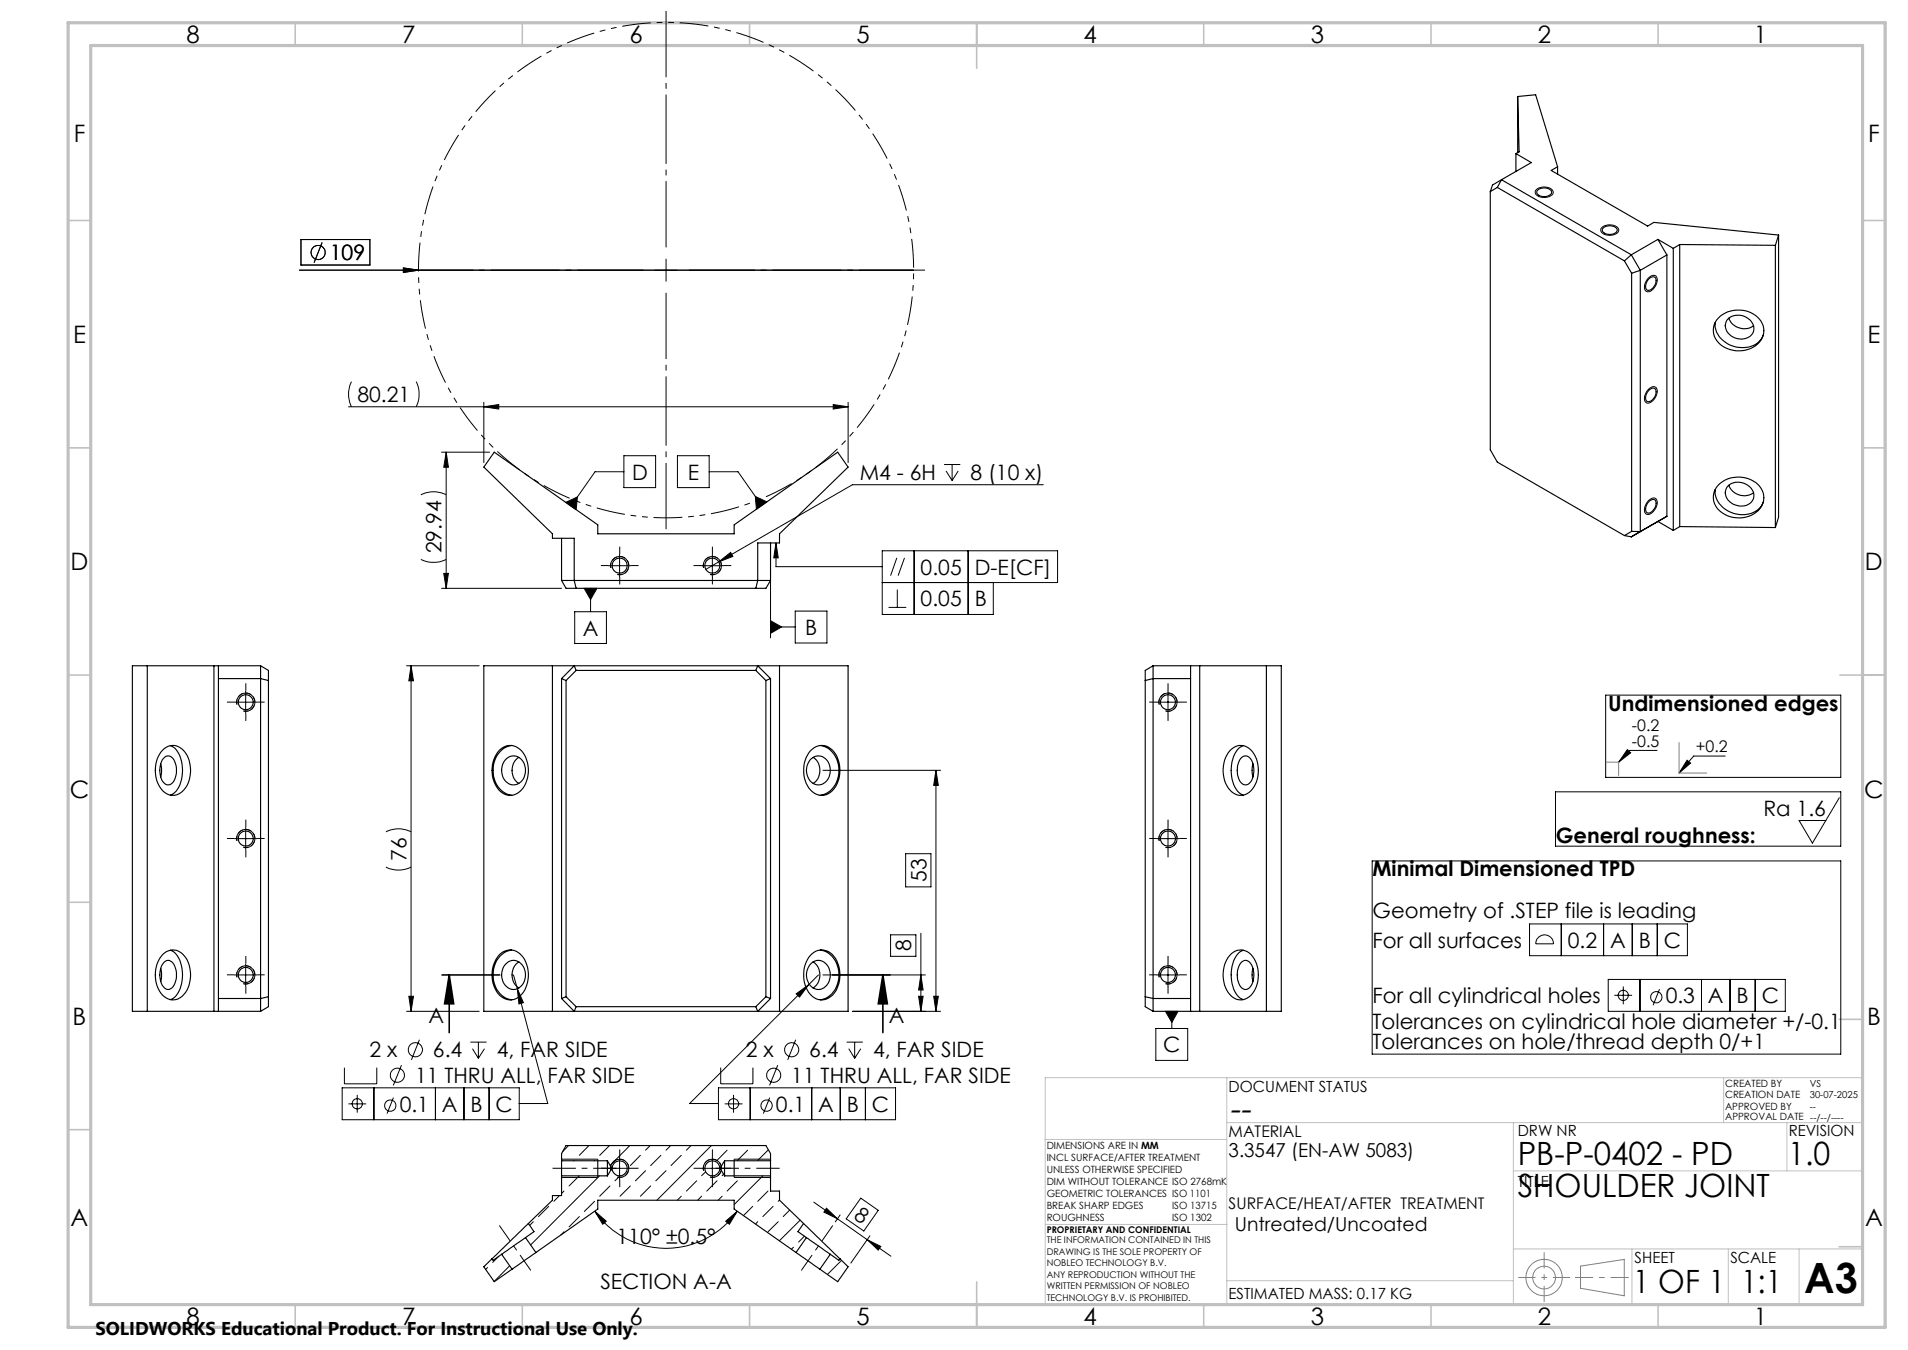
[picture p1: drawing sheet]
<svg xmlns="http://www.w3.org/2000/svg" width="420mm" height="297mm" viewBox="0 0 420 297" stroke-linecap="round" stroke-linejoin="round" font-family="sans-serif">
<g fill="none" stroke="#000" stroke-width=".22">
<path d="M65.9 59.4h135.2M66.3 52.7h15.1v5.6h-15.1zM70.9 53.3l-1.8 4.5M88.8 58.9l3.3 .5-3.3 .5zM146.6 56.9v5M338.2 41.7a2.64 2.64 0 0 1 3.7 .4 1.25 1.25 0 0 1-1.4 1.3h-1.4a1.03 1.03 0 0 1-1-.6 1.03 1.03 0 0 1 .1-1.1zM352.6 50a2.66 2.66 0 0 1 3.7 .4 1.25 1.25 0 0 1-1.4 1.3h-1.4a1.03 1.03 0 0 1-1-.6 1.03 1.03 0 0 1 .1-1.1zM362.7 61.3l.3-.3a1.02 1.02 0 0 1 1.5-.3 1.02 1.02 0 0 1 .2 1.5 2.2 2.2 0 0 1-2.3 1.9 1.98 1.98 0 0 1 .3-2.8zM76.7 89.5h110M77.4 84a6.4 6.4 0 0 0 0 5.5M91.6 84a6.4 6.4 0 0 1 0 5.5M97.2 99.5h10.6"/>
<path d="M98.2 99.5l.5 3.3h-1zM98.2 99.5v29.9M106.5 89.5l3.3-.5v1zM106.5 88.5v13.3M183.4 89l3.3 .5-3.3 .5zM186.7 88.5v13.3M363 85.5a1.03 1.03 0 0 1 1.5-.3 1.03 1.03 0 0 1 .2 1.5 2.29 2.29 0 0 1-2.3 1.9 1.99 1.99 0 0 1 .3-2.8zM92.6 108.9a6.1 6.1 0 0 1 5.6 0M124.5 110.5l2.6-1.2-.3 2.8zM137.3 103.8h-6.3l-5.3 7.5M137.3 100.3h7v7h-7zM149.1 100.3h7v7h-7z"/>
<path d="M156.1 103.8h6.4l5.2 7.4M166.3 109.2l2.5 1.2-2.3 1.6zM170.8 119.4l.5 3.3h-1zM170.8 119.4v5.3h23.4M207.8 102.2h3.6M208.2 103.6l1.4 2.1M209.6 102.2v3.5M210.9 103.6l-1.3 2.1M229.7 106.6h-42.1l-29.4 17M362.7 110.3l.3-.3a1.02 1.02 0 0 1 1.5-.3 1.02 1.02 0 0 1 .2 1.5 2.2 2.2 0 0 1-2.3 1.9 1.98 1.98 0 0 1 .3-2.8zM92.6 123.1a6.4 6.4 0 0 0 5.6 0M97.2 129.4h26.4"/>
<path d="M97.7 126.1h1l-.5 3.3zM126.5 134.6h7v7h-7zM128.6 129.4h2.8l-1.4 2.5zM130 129.4v5.2M133.9 124.5h5M134.5 125a2 2 0 0 1 1.7-2.6 2 2 0 0 1 2.2 2.2 2 2 0 0 1-2.5 1.8M136.4 122v4.9M154.3 124.5h5M154.9 125a2 2 0 0 1 1.7-2.6 2 2 0 0 1 2.2 2.2 2 2 0 0 1-2.5 1.8M156.8 122v4.9M158.2 123.6l2.6-2.1 .5 .9zM158.2 123.6l-2.8 1.7"/>
<path d="M169.6 136.6l2.4 1.3-2.4 1.4zM169.6 137.9h5.4M169.6 127.7v12.6M175 134.4h7v7.1h-7zM194.2 128.2h38.6v-7h-38.6v14h24.5v-7M195.6 133.6h3.9M197.4 122.7l-1.4 3.9M197.5 129.7v3.9M199.1 122.7l-1.4 3.9M201.2 121.2v14M213.1 121.2v14M51.6 154.5h5"/>
<path d="M52.2 155a1.99 1.99 0 0 1 1.7-2.5 1.99 1.99 0 0 1 2.2 2.2 1.99 1.99 0 0 1-2.5 1.7M54.1 152v5M89.5 146.5h16M90.5 146.5l.5 3.3h-1zM90.5 146.5v76M254.6 154.5h5M255.2 155a2 2 0 0 1 1.7-2.5 2 2 0 0 1 2.2 2.2 2 2 0 0 1-2.5 1.7M257.1 152v5M353.4 152.9h51.8v18.1h-51.8zM181.2 169.5h25.8M206 169.5l.6 3.3h-1.1zM206 169.5v53"/>
<path d="M342.4 174.2h62.8v12h-62.8zM358.2 164.9l.8 .7-2.7 2.1zM364.8 165.1h-6l-2.5 2.6M371.4 167.2l.7 .7-2.5 2.2zM379.8 166.3h-7l-3.2 3.8M404.9 175.5l-5.9 10-3-5h5.9M51.6 184.5h5M52.2 185a1.99 1.99 0 0 1 1.7-2.5 1.99 1.99 0 0 1 2.2 2.2 1.99 1.99 0 0 1-2.5 1.7M54.1 182v5M84.9 190.7a6.1 6.1 0 0 0 5.6 0M84.9 183a6.1 6.1 0 0 1 5.6 0M199.4 187.8h5.5v7.3h-5.5z"/>
<path d="M254.6 184.5h5M255.2 185a2 2 0 0 1 1.7-2.5 2 2 0 0 1 2.2 2.1 2 2 0 0 1-2.5 1.8M257.1 182v5M302 189.4h103.2v42.5h-103.2zM51.6 214.5h5M52.2 215a1.99 1.99 0 0 1 1.7-2.5 1.99 1.99 0 0 1 2.2 2.2 1.99 1.99 0 0 1-2.5 1.7M54.1 212v5M90 219.2h1l-.5 3.3zM113 214.5l.9 3M113.9 217.5l1.3 3.1-1 .3zM113.9 217.5l6.7 25.3h-6.4M175.3 218.6l2.7-1.9-2 2.7z"/>
<path d="M178 216.7l-26.2 26.1h6.4M180.2 214.5l-2.2 2.2M181.2 214.5h22.5M196 205.7h5.6v4.7h-5.6zM202.2 219.2h1l-.5 3.3zM202.7 214.5l.5 3.3h-1zM202.7 205.3v17.2M205.5 219.2h1.1l-.6 3.3zM254.6 214.5h5M255.2 215a2 2 0 0 1 1.7-2.5 2 2 0 0 1 2.2 2.2 2 2 0 0 1-2.5 1.7M257.1 212v5M336.7 203.3h34.7v7h-34.7z"/>
<path d="M338.7 206.2a1.99 1.99 0 0 1 2.1-.3 1.99 1.99 0 0 1 1.2 1.7h-3.9a1.92 1.92 0 0 1 .6-1.4zM343.7 203.3v7M353 203.3v7M354 215.5h39v7h-39zM355.4 219h3.9M357.3 217v3.9M359.3 203.3v7M361 215.5v7M364.8 203.3v7M365.3 217.6l-1.4 3.6M374.5 215.5v7M380.8 215.5v7"/>
<path d="M386.4 215.5v7M75.3 239.3h39v7h-39zM75.8 234.9v3.5h7.1v-3.5M82.3 239.3v7M88.4 234.3l-1.8 4.5M89.5 222.5h16M92.3 228.7l-1.7 4.5M95.8 239.3v7M102.1 239.3v7M103.5 229.3h3.6M104 230.7l1.3 2.1M105.3 229.3v3.5"/>
<path d="M106.6 230.7l-1.3 2.1M107.7 239.3v7M158.2 239.3h38.9v7h-38.9zM158.6 234.9v3.5h7.1v-3.5M165.1 239.3v7M171.2 234.3l-1.8 4.5M175.2 228.7l-1.8 4.5M178.7 239.3v7M185 239.3v7M186.4 229.3h3.5M186.8 230.7l1.3 2.1M187.7 222.5h19.3"/>
<path d="M188.1 229.3v3.5M189.5 230.7l-1.4 2.1M190.5 239.3v7M254.4 226.3h7v7h-7zM256.5 222.5h2.8l-1.3 2.4zM258 222.5v3.8M76.7 242.8h3.9M78.6 240.9v3.9M86.6 241.5l-1.4 3.5M123.6 255h8M123.6 259h8M125.2 252l-1.4 1.4"/>
<path d="M126.4 255.3l-.1 .1M127.5 258.7l-2.2 2.2M129.6 252l-2.1 2.2M130.9 255.3l-.1 .1M132 258.7l-15.2 15.2M133.9 257h5M134.2 252l-2.2 2.2M134.5 257.6a2 2 0 0 1 1.7-2.6 2 2 0 0 1 2.2 2.2 2 2 0 0 1-2.5 1.8M136.4 254.5v5M136.5 258.7l-1.1 1.1M138.6 252l-4.3 4.4M141 254.2l-2.3 2.2"/>
<path d="M142.1 257.6l-2.2 2.2M143.1 252l-1 1M145.5 254.2l-2.3 2.2M146.6 257.6l-2.2 2.2M147.6 252l-1 1M150 254.2l-2.3 2.2M152.1 252l-1 1M153.4 259.8l-2.3 2.2M154.3 257h5M154.9 257.6a2 2 0 0 1 1.7-2.6 2 2 0 0 1 2.2 2.2 2 2 0 0 1-2.5 1.8M155.3 257.8l-.9 .9M156.6 252l-12 12.1"/>
<path d="M156.8 254.5v5M157.8 259.8l-2.2 2.2M159.3 258.3l-.3 .4M159.5 242.8h3.9M160.1 253l-2.3 2.3M161.5 240.9v3.9M161.6 255h8M161.6 259h8M162.3 259.8l-2.2 2.2M164.6 253l-2.3 2.3M167.9 258.7l-6.3 6.3M169.1 253l-2.3 2.3"/>
<path d="M169.4 241.5l-1.4 3.5M107.3 278.9l-.4 .4M109.8 276.4l-1.4 1.3M112.2 278.5l-3.4 3.4M117.4 268.8l-.8 .8M120.8 265.4l-2.3 2.2M123.2 263l-1.3 1.3M124.1 271l-.6 .7M124.1 262l-.5 .6M127.5 267.6l-2.2 2.3M130.9 264.3l-2.3 2.2M131 266.5l2.5 2.2-.8 .6z"/>
<path d="M131 266.5a19.1 19.1 0 0 0 31.3 0M134.3 260.9l-2.3 2.3M138.7 260.9l-2.2 2.3M143.2 260.9l-2.2 2.3M150 263.2l-.9 .9M154.4 263.2l-.8 .9M159 263.2l-.9 .9M159.7 268.7l2.6-2.2-1.8 2.8zM165.7 265.4l-2 2M166.8 268.8l-.5 .5M169.1 262l-2.3 2.3M170.2 265.4l-2.3 2.2"/>
<path d="M171.3 268.8l-2.2 2.2M171.6 264l-.3 .3M173.8 266.2l-1.4 1.4M174.7 274.4l-.5 .4M176.1 268.4l-4.5 4.6M177.1 272l-1.3 1.3M179.1 264.5l5.3 3.6M181.9 265.8l2.5 2.3-3-1.4zM184.4 268.1l6.5 4.6M184.9 267.3l-1 1.5M185.2 277.3l-3.1 3.1M189.5 263.6l3.8 2.7-3.2 4.5-3.8-2.7z"/>
<path d="M190.9 272.7l3 1.5-.6 .8zM190.9 272.7l5.2 3.7M191.5 271.9l-4.2 6"/>
<circle cx="70" cy="55.5" r="1.55"/>
<circle cx="357.3" cy="219" r="1.13"/>
<circle cx="364.6" cy="219.4" r="1.24"/>
<circle cx="87.5" cy="236.6" r="1.55"/>
<circle cx="91.4" cy="231" r="1.55"/>
<circle cx="170.3" cy="236.6" r="1.55"/>
<circle cx="174.3" cy="231" r="1.55"/>
<circle cx="78.6" cy="242.8" r="1.12"/>
<circle cx="85.9" cy="243.2" r="1.25"/>
<circle cx="161.5" cy="242.8" r="1.12"/>
<circle cx="168.8" cy="243.2" r="1.25"/>
</g>
<g fill="none" stroke="#808080" stroke-width=".22">
<path d="M353.6 167.7h2.7v2.9M369.6 163.4v6.7h6.1M347.9 278.5l9.6-1.4v8l-9.6-1.7z"/>
<circle cx="339.9" cy="281" r="2.51"/>
<circle cx="339.9" cy="281.1" r="4"/>
</g>
<path d="M334.2 281h11.4" fill="none" stroke="#808080" stroke-width=".22" stroke-dasharray="15.2 1.3 1.3 1.3" stroke-dashoffset="11.4" stroke-linecap="butt"/>
<path d="M339.9 275.5v10.9" fill="none" stroke="#808080" stroke-width=".22" stroke-dasharray="15.2 1.3 1.3 1.3" stroke-dashoffset="11.7" stroke-linecap="butt"/>
<path d="M346.7 281h11.8" fill="none" stroke="#808080" stroke-width=".22" stroke-dasharray="15.2 1.3 1.3 1.3" stroke-dashoffset="11.2" stroke-linecap="butt"/>
<g fill="none" stroke="#c0c0c0" stroke-width=".22">
<path d="M270.1 237.1v49.9M379.4 237.1v9.9M410.1 237.1h-180v49.9M230 250.7h40M270.1 247h140M333.1 257.6h77M333.1 247v40M393.3 247v10.6M230.2 269.4h39.9M333.1 274.8h77M359.2 274.8v12.2M380.4 274.8v12.2"/>
<path d="M396 274.8v12.2M270.1 281.8h63"/>
</g>
<g fill="none" stroke="#c0c0c0" stroke-width=".35">
<path d="M65 5v5M115 5v5M165 5v5M215 5v10M265 5v5M315 5v5M365 5v5M15 48.5h5M410 48.5h5M15 98.5h5M410 98.5h5M15 148.5h5"/>
<path d="M405 148.5h10M15 198.5h5M404.8 224.3h5M15 248.5h5M404.8 274.3h5M65 287v5M115 287v5M165 287v5M215 282v10M265 287v5M315 287v5M365 287v5"/>
</g>
<path d="M15 5h400v287h-400zM20 10h390v277h-390z" fill="none" stroke="#c0c0c0" stroke-width=".7"/>
<g fill="#000">
<path d="M88.8 58.9l3.3 .5-3.3 .5zM158.2 123.6l2.6-2.1 .5 .9z"/>
<path d="M98.2 99.5l.5 3.3h-1zM97.7 126.1h1l-.5 3.3z"/>
<path d="M106.5 89.5l3.3-.5v1zM183.4 89l3.3 .5-3.3 .5z"/>
<path d="M170.8 119.4l.5 3.3h-1zM128.6 129.4l1.4 2.5 1.4-2.5zM169.6 136.6l2.4 1.3-2.4 1.4zM124.5 110.5l2.6-1.2-.3 2.8zM166.3 109.2l.2 2.8 2.3-1.6z"/>
<path d="M90.5 146.5l.5 3.3h-1zM90 219.2h1l-.5 3.3z"/>
<path d="M371.4 167.2l.7 .7-2.5 2.2zM358.2 164.9l.8 .7-2.7 2.1z"/>
<path d="M175.3 218.6l.7 .8 2-2.7zM113.9 217.5l.3 3.4 1-.3z"/>
<path d="M194.3 214.5l1 6.3h-2zM98.9 214.5l1 6.3h-2z"/>
<path d="M202.2 219.2h1l-.5 3.3zM202.7 214.5l.5 3.3h-1zM205.5 219.2h1.1l-.6 3.3zM206 169.5l.6 3.3h-1.1z"/>
<path d="M256.5 222.5l1.5 2.4 1.3-2.4zM131 266.5l2.5 2.2-.8 .6zM159.7 268.7l2.6-2.2-1.8 2.8z"/>
<path d="M181.9 265.8l2.5 2.3-3-1.4zM190.9 272.7l3 1.5-.6 .8z"/>
</g>
<g fill="none" stroke="#000" stroke-width=".25">
<path d="M330.5 39.5l28.6 16.6M330.5 39.5l-.9 1.7M330.5 39.5l-2 1.2-.5 1.5M333.7 33.8l3.4 2-6.6 3.7M333.7 33.8v3.9M334.1 21.2l.3 12.2-.7 .4M334.1 21.2l3.9-.4 4.9 15.9M334.1 21.2v12.4M342.9 36.7l-1.4 .8 21.2 12.2 1.4-.8 27.4 2.8M342.9 36.7v1.6M328 42.2v56.8l1.6 2.7 28 16.1M329.6 41.2l-1.6 1"/>
<path d="M329.6 41.2l28 16.2M338.3 42a2.1 2.1 0 0 1 3.3 .2 1.59 1.59 0 0 1-2.2 1l-1.1-.6zM352.8 50.3a2.1 2.1 0 0 1 3.2 .2 1.59 1.59 0 0 1-2.2 1l-1-.6zM357.6 57.4l1.6 2.7M359.1 56.1l-1.5 1.3M359.1 56.1l2 3.4M361.1 59.5l-1.9 .6M361.1 59.5v57.4M364.9 52.7l3.4 1.9M364.9 52.7l-5.8 3.4M364.9 52.7l2 3.4M366.9 56.1l-5.8 3.4"/>
<path d="M366.9 56.1v57.5M368.3 54.6v62.1M369.7 53.8l21.1 .2M369.7 53.8l-1.4 .8M369.7 53.8v62M390.8 54v62.1M391.5 51.7l-.7 2.3M391.5 51.7v62.1l-.7 2.3M359.2 60.1v56.8M362.9 61.5a.87 .87 0 0 1 .9-.6 .87 .87 0 0 1 .8 .8 2.06 2.06 0 0 1-1.9 2.1 1.47 1.47 0 0 1 0-2.1zM377.5 71a5.6 5.6 0 0 0 6.1 5.5 4.5 4.5 0 0 0 4.6-2.8M378.7 69.5a6.1 6.1 0 0 1 9.4 2.2 4.3 4.3 0 0 1-3.3 5.2 6 6 0 0 1-7.4-2.9 3.9 3.9 0 0 1 1.3-4.5z"/>
<path d="M380.4 70.2a3.5 3.5 0 0 1 5.7 2.1 2.84 2.84 0 0 1-4.1 2.1 2.68 2.68 0 0 1-1.6-4.2zM380.6 70a3.6 3.6 0 0 0 5.4 1.6M362.9 86l.2-.3a.81 .81 0 0 1 1.1-.2 .81 .81 0 0 1 .3 1 1.76 1.76 0 0 1-2 1.8 1.93 1.93 0 0 1 .4-2.3zM123.6 118.4v9.3M169.6 119.4v8.3M357.6 117.8l1.5 .3M359.2 116.9l-1.6 .9M359.2 116.9h1.9M361.1 116.9l-2 1.2M362.9 110.5l.2-.3a.81 .81 0 0 1 1.1-.3 .81 .81 0 0 1 .3 1.1 2.09 2.09 0 0 1-1.8 1.9 1.59 1.59 0 0 1 .2-2.4zM364.9 114.7l3.4 2M364.9 114.7l-5.8 3.4"/>
<path d="M366.9 113.6l-5.8 3.3M366.9 113.6l-2 1.1M369.7 115.8l21.1 .3M369.7 115.8l-1.4 .9M377.5 107.7a5.6 5.6 0 0 0 6.1 5.5 4.6 4.6 0 0 0 4.6-2.7M378.3 106.7a6.3 6.3 0 0 1 9.4 .8 4.2 4.2 0 0 1-2.9 6.1 6 6 0 0 1-7.4-2.9 3.8 3.8 0 0 1 .9-4zM380.4 106.9a3.5 3.5 0 0 1 5.7 2.1 2.81 2.81 0 0 1-4.1 2.1 2.64 2.64 0 0 1-1.6-4.2zM380.6 106.7a3.6 3.6 0 0 0 5.4 1.7M123.6 127.7h46M123.6 127.7l1 1.7h44l1-1.7M126.8 129.4l-.4-1.7v-9.3h-4.8v-1l-15.1-14.6 2.3-3.3 22.8 16v1.9h30v-1.9l22.8-16 2.3 3.3-15.1 14.6v2h-4.8v8.3l-.4 1.7M32.4 146.5v76"/>
<path d="M47.1 146.5v76M48.1 149.3h9.3l1.7 .4M48.1 146.5v76M57.4 146.5h-28.3v76h28.3M57.4 146.5v76M57.4 146.5l1.7 1v74l-1.7 1M106.5 146.5h80.2v76h-80.2zM121.6 146.5v76M123.6 149.3l1 .4M123.6 149.3v70.4M124.6 149.7v69.6M126.8 147.5l-2.2 2.2"/>
<path d="M126.8 147.5h39.6M126.8 147.5l-.4-1-2.8 2.8M166.4 147.5l2.2 2.2M166.4 147.5l.4-1 2.8 2.8M168.6 149.7v69.6M169.6 149.3v70.4M169.6 149.3l-1 .4M171.6 146.5v76M253.8 146.5h28.2v76h-28.2M253.8 146.5v76M253.8 146.5l-1.7 1v74l1.7 1M262.1 146.5v76"/>
<path d="M262.1 149.3h-8.3l-1.7 .4M264.1 146.5v76M278.8 146.5v76M35.4 168l.2 1-.2 1.9M35.8 165a3.1 3.1 0 0 1 5.1 .7 7 7 0 0 1-.8 8.4 3.1 3.1 0 0 1-5-1 7.1 7.1 0 0 1 .7-8.1zM36.2 166.6a1.4 1.4 0 0 1 2.3 1 4.3 4.3 0 0 1-.9 4.9 1.5 1.5 0 0 1-2.1-1.1 4.7 4.7 0 0 1 .7-4.8zM37.5 164a4.8 4.8 0 0 1 2.6 4.2 7 7 0 0 1-2 6.4l-.6 .3M110 165a3.2 3.2 0 0 1 5.2 .7 6.7 6.7 0 0 1-1.2 8.7 3.4 3.4 0 0 1-5-1.9 6.9 6.9 0 0 1 1-7.5zM111.2 167.2a2.53 2.53 0 0 1 2.8-.7 2.53 2.53 0 0 1 1.6 2.5 2.88 2.88 0 0 1-3.4 3.5 3.6 3.6 0 0 1-1-5.3zM112.6 164a5.3 5.3 0 0 0-4 6.1 5 5 0 0 0 4 4.9M114.2 166.6a3.5 3.5 0 0 0 0 5.8M178.3 167.2a2.45 2.45 0 0 1 2.6-.8 2.45 2.45 0 0 1 1.7 2.1 3.1 3.1 0 0 1-2.4 4.2 3.3 3.3 0 0 1-2.2-5.1z"/>
<path d="M178.4 165.2a3.3 3.3 0 0 1 5.5 .7 6.6 6.6 0 0 1-1.5 8.7 3.5 3.5 0 0 1-5-2.3 7 7 0 0 1 1-7.1zM179 166.6a3.5 3.5 0 0 1 0 5.8M180.6 164a5.4 5.4 0 0 1 3.9 6.8 5 5 0 0 1-3.9 4.2M271 164.8a3.1 3.1 0 0 1 5 1.1 6.7 6.7 0 0 1-1.4 8.7 3.2 3.2 0 0 1-4.5-1.8 7 7 0 0 1 .9-8zM273.1 166.9a1.35 1.35 0 0 1 1.3-.6 1.35 1.35 0 0 1 1.1 .9 4.8 4.8 0 0 1-.5 5.1 1.42 1.42 0 0 1-2.3-.9 5.1 5.1 0 0 1 .4-4.5zM273.7 164a4.8 4.8 0 0 0-2.6 4.2 7 7 0 0 0 1.9 6.4l.7 .3M275.8 168l-.2 1 .2 1.9M35.4 213l.2 1-.2 1.9M35.8 210a3.1 3.1 0 0 1 5.1 .6 7 7 0 0 1-.8 8.5 3.2 3.2 0 0 1-5-1 7.1 7.1 0 0 1 .7-8.1zM36.2 211.6a1.3 1.3 0 0 1 2.1 .6 4.4 4.4 0 0 1-.7 5.3 1.5 1.5 0 0 1-2.1-1.1 4.7 4.7 0 0 1 .7-4.8zM37.5 209.1a4.7 4.7 0 0 1 2.6 4.1 7.1 7.1 0 0 1-2 6.4l-.6 .3M59.1 219.3l-1.7 .4h-9.3"/>
<path d="M110 210a3.4 3.4 0 0 1 5.5 1.1 6.7 6.7 0 0 1-1.5 8.4 3.4 3.4 0 0 1-5-1.9 7 7 0 0 1 1-7.6zM111.2 212.2a2.53 2.53 0 0 1 2.8-.7 2.53 2.53 0 0 1 1.6 2.5 2.97 2.97 0 0 1-3 3.7 3.4 3.4 0 0 1-1.4-5.5zM112.6 209a5.3 5.3 0 0 0-4 6.2 5 5 0 0 0 4 4.8M114.2 211.6a3.6 3.6 0 0 0 0 5.8M123.6 219.7l2.8 2.8 .4-1M124.6 219.3l2.2 2.2M124.6 219.3l-1 .4M168.6 219.3l-2.2 2.2M168.6 219.3l1 .4M169.6 219.7l-2.8 2.8-.4-1M178.3 212.2a2.43 2.43 0 0 1 2.6-.8 2.43 2.43 0 0 1 1.7 2.1 3.1 3.1 0 0 1-2.9 4.2 3.4 3.4 0 0 1-1.4-5.5zM178.4 210.2a3.3 3.3 0 0 1 5.5 .7 7.1 7.1 0 0 1-.7 8.1 3.3 3.3 0 0 1-5.5-1.2 7.1 7.1 0 0 1 .7-7.6z"/>
<path d="M179 211.6a3.6 3.6 0 0 1 0 5.8M180.6 209a5.4 5.4 0 0 1 3.9 6.8 4.9 4.9 0 0 1-3.9 4.2M252.1 219.3l1.7 .4h8.3M271 209.8a3.2 3.2 0 0 1 5 1.1 6.9 6.9 0 0 1-1 8.4 3.1 3.1 0 0 1-4.9-1.5 7 7 0 0 1 .9-8zM273.3 211.6a1.32 1.32 0 0 1 2.2 .6 4.8 4.8 0 0 1-.5 5.1 1.32 1.32 0 0 1-2.1-.6 4.8 4.8 0 0 1 .4-5.1zM273.7 209.1a4.7 4.7 0 0 0-2.6 4.1 7.1 7.1 0 0 0 1.9 6.4l.7 .3M275.8 213l-.2 1 .2 1.9M126.8 221.5h39.6M123.6 255.4v3.3M123.6 255.4v-1.6l1-1.8h44l1 1.8v1.6M123.6 258.7v4.3h-2v1.1l-5.3 5.1M123.6 258.7h10.1"/>
<path d="M123.6 255.4h10.1M131.6 255v4M133.7 255.4v3.3M133.7 255.4l1 1.6-1 1.7M159.5 255.4v3.3M159.5 258.7h10.1M159.5 255.4h10.1M159.5 255.4l-1 1.6 1 1.7M161.6 255v4M169.6 255.4v3.3M169.6 258.7v3.3h2v2.1l5.3 5.1M108.3 276.9l-1.8 1.8 2.3 3.3 3.9-2.8"/>
<path d="M110.4 275.9l-1.9 1.4-.2-.4M110.4 275.9l2.3 3.3M115.7 272.3l-5.3 3.6M115.7 272.3l2.3 3.3M116.3 269.2l-8 7.7M116.3 269.2l1.2 1.8-1.8 1.3M118 275.6l-5.3 3.6M118 275.6l13.6-9.6v-1.9h30v1.9l13.6 9.6M175.2 275.6l5.3 3.6M176.9 269.2l8 7.7M176.9 269.2l-1.3 1.8 1.9 1.3M177.5 272.3l5.3 3.6"/>
<path d="M177.5 272.3l-2.3 3.3M182.8 275.9l1.8 1.4 .3-.4M182.8 275.9l-2.3 3.3M184.9 276.9l1.8 1.8-2.3 3.3-3.9-2.8"/>
<circle cx="136.4" cy="124.4" r="1.65"/>
<circle cx="156.8" cy="124.4" r="1.65"/>
<circle cx="54.1" cy="154.5" r="1.65"/>
<circle cx="257.1" cy="154.5" r="1.66"/>
<circle cx="54.1" cy="184.5" r="1.65"/>
<circle cx="257.1" cy="184.5" r="1.66"/>
<circle cx="54.1" cy="214.5" r="1.65"/>
<circle cx="257.1" cy="214.5" r="1.66"/>
<circle cx="136.4" cy="257" r="1.65"/>
<circle cx="156.8" cy="257" r="1.65"/>
</g>
<path d="M97.3 214.5h12.7M98.9 214.5l1 6.3h-2zM98.9 214.5v12.7M183.2 214.5h12.7M194.3 214.5l1 6.3h-2zM194.3 214.5v12.7" fill="none" stroke="#000" stroke-width=".35"/>
<path d="M198.7 43.5a54.5 54.5 0 0 0-91.3-21.9 54.5 54.5 0 0 0 25.1 90.5 54.5 54.5 0 0 0 67-65.9l-.8-2.7" fill="none" stroke="#000" stroke-width=".22" stroke-dasharray="6.3 1.3 1.3 1.3 1.3 1.3" stroke-dashoffset="3.4" stroke-linecap="butt"/>
<path d="M135.9 126.4a2 2 0 0 0 2.5-1.8 2 2 0 0 0-2.2-2.2 2 2 0 0 0-1.7 2.5M156.3 126.4a2 2 0 0 0 2.5-1.8 2 2 0 0 0-2.2-2.2 2 2 0 0 0-1.7 2.5M53.6 156.4a2 2 0 0 0 2.5-1.8 2 2 0 0 0-2.2-2.1 2 2 0 0 0-1.7 2.5M256.6 156.4a2 2 0 0 0 2.5-1.8 2 2 0 0 0-2.2-2.1 2 2 0 0 0-1.7 2.5M53.6 186.4a2 2 0 0 0 2.5-1.8 2 2 0 0 0-2.2-2.1 2 2 0 0 0-1.7 2.5M256.6 186.4a2 2 0 0 0 2.5-1.8 2 2 0 0 0-2.2-2.1 2 2 0 0 0-1.7 2.5M53.6 216.4a2 2 0 0 0 2.5-1.8 2 2 0 0 0-2.2-2.1 2 2 0 0 0-1.7 2.5M256.6 216.4a2 2 0 0 0 2.5-1.8 2 2 0 0 0-2.2-2.1 2 2 0 0 0-1.7 2.5M135.9 259a2 2 0 0 0 2.5-1.8 2 2 0 0 0-2.2-2.2 2 2 0 0 0-1.7 2.5M156.3 259a2 2 0 0 0 2.5-1.8 2 2 0 0 0-2.2-2.2 2 2 0 0 0-1.7 2.5" fill="none" stroke="#000" stroke-width=".22" stroke-dasharray="1.3 .6" stroke-dashoffset=".2" stroke-linecap="butt"/>
<path d="M135.7 257h-14.1M171.6 257h-14.1" fill="none" stroke="#000" stroke-width=".22" stroke-dasharray="15.2 1.3 1.3 1.3" stroke-dashoffset="10.1" stroke-linecap="butt"/>
<path d="M109.9 269.6l6.9 9.9M183.3 269.6l-6.9 9.9" fill="none" stroke="#000" stroke-width=".22" stroke-dasharray="15.2 1.3 1.3 1.3" stroke-dashoffset="11.1" stroke-linecap="butt"/>
<g fill="none" stroke="#000" stroke-width=".22" stroke-dasharray="15.2 1.3 1.3 1.3" stroke-linecap="butt">
<path d="M133.9 124.4h-1.6M136.4 121.9v-1.6M136.4 126.9v1.7M138.9 124.4h1.7M154.3 124.4h-1.6M156.8 121.9v-1.6M156.8 126.9v1.7M159.3 124.4h1.7M51.6 154.5h-1.6M54.1 152v-1.7M54.1 157v1.6M56.6 154.5h1.7"/>
<path d="M254.6 154.5h-1.6M257.1 152v-1.7M257.1 157v1.6M259.6 154.5h1.7M51.6 184.5h-1.6M54.1 182v-1.7M54.1 187v1.6M56.6 184.5h1.7M254.6 184.5h-1.6M257.1 182v-1.7M257.1 187v1.6M259.6 184.5h1.7"/>
<path d="M51.6 214.5h-1.6M54.1 212v-1.7M54.1 217v1.6M56.6 214.5h1.7M254.6 214.5h-1.6M257.1 212v-1.7M257.1 217v1.6M259.6 214.5h1.7M133.9 257h-1.6M136.4 254.5v-1.6M136.4 259.5v1.7M138.9 257h1.7"/>
<path d="M154.3 257h-1.6M156.8 254.5v-1.6M156.8 259.5v1.7M159.3 257h1.7"/>
</g>
<path d="M141.6 59.4h-52M146.6 54.4v-52M151.6 59.4h52M146.6 64.4v52" fill="none" stroke="#000" stroke-width=".22" stroke-dasharray="15.2 1.3 1.3 1.3" stroke-dashoffset=".7" stroke-linecap="butt"/>
<text font-size="9.2" x="397.2" y="284.5">A3</text>
<text font-size="7.3" x="270.4" y="246.3">--</text>
<g font-size="7.1">
<text x="334.1" y="256.2">PB-P-0402 - PD</text>
<text x="393.6" y="256.2">1.0</text>
<text x="334.1" y="263.3">SHOULDER JOINT</text>
<text x="359.4" y="284.5">1 OF 1</text>
<text x="383.3" y="284.5">1:1</text>
</g>
<g font-size="5.3">
<text x="41" y="9.5">8</text>
<text x="88.5" y="9.5">7</text>
<text x="138.5" y="9.5">6</text>
<text x="188.5" y="9.5">5</text>
<text x="238.5" y="9.5">4</text>
<text x="288.5" y="9.5">3</text>
<text x="338.5" y="9.5">2</text>
<text x="386" y="9.5">1</text>
<text x="16.2" y="31.3">F</text>
<text x="411.2" y="31.3">F</text>
<text x="16.1" y="75.5">E</text>
<text x="411.1" y="75.5">E</text>
<text x="15.5" y="125.5">D</text>
<text x="410.5" y="125.5">D</text>
<text x="15.4" y="175.5">C</text>
<text x="410.4" y="175.5">C</text>
<text x="16" y="225.5">B</text>
<text x="411" y="225.5">B</text>
<text x="15.5" y="269.8">A</text>
<text x="410.5" y="269.8">A</text>
<text x="41" y="291.5">8</text>
<text x="88.5" y="291.5">7</text>
<text x="138.5" y="291.5">6</text>
<text x="188.5" y="291.5">5</text>
<text x="238.5" y="291.5">4</text>
<text x="288.5" y="291.5">3</text>
<text x="338.5" y="291.5">2</text>
<text x="386" y="291.5">1</text>
</g>
<g font-size="4.7">
<text x="72.6" y="57.2">109</text>
<text x="78.7" y="88.5">80.21</text>
<text x="139.1" y="105.5">D</text>
<text x="151.4" y="105.5">E</text>
<text x="189.3" y="105.5">M4 - 6H</text>
<text x="213.6" y="105.5">8 (10 x)</text>
<text x="97.2" y="121.8" transform="rotate(-90 97.2 121.8)">29.94</text>
<text x="202.7" y="126.4">0.05</text>
<text x="214.6" y="126.4">D-E[CF]</text>
<text x="202.7" y="133.4">0.05</text>
<text x="214.6" y="133.4">B</text>
<text x="128.3" y="139.8">A</text>
<text x="177.2" y="139.7">B</text>
<text x="354" y="156.4">Undimensioned edges</text>
<text x="388.2" y="179.5">Ra 1.6</text>
<text x="342.5" y="185.5">General roughness:</text>
<text x="89.5" y="189.4" transform="rotate(-90 89.5 189.4)">76</text>
<text x="203.9" y="194" transform="rotate(-90 203.9 194)">53</text>
<text x="302.1" y="192.8">Minimal Dimensioned TPD</text>
<text x="302.1" y="201.9">Geometry of .STEP file is leading</text>
<text x="200.6" y="209.3" transform="rotate(-90 200.6 209.3)">8</text>
<text x="302.1" y="208.5">For all surfaces</text>
<text x="345.1" y="208.5">0.2</text>
<text x="354.4" y="208.5">A</text>
<text x="360.7" y="208.5">B</text>
<text x="366.3" y="208.5">C</text>
<text x="302.1" y="220.7">For all cylindrical holes</text>
<text x="366.7" y="220.7">0.3</text>
<text x="376" y="220.7">A</text>
<text x="382.3" y="220.7">B</text>
<text x="387.8" y="220.7">C</text>
<text x="94.3" y="225">A</text>
<text x="195.6" y="225">A</text>
<text x="302.1" y="226.3">Tolerances on cylindrical hole diameter +/-0.1</text>
<text x="81.3" y="232.6">2 x</text>
<text x="95.3" y="232.6">6.4</text>
<text x="109.4" y="232.6">4, FAR SIDE</text>
<text x="164.2" y="232.6">2 x</text>
<text x="178.1" y="232.6">6.4</text>
<text x="192.2" y="232.6">4, FAR SIDE</text>
<text x="256.1" y="231.5">C</text>
<text x="302.1" y="230.9">Tolerances on hole/thread depth 0/+1</text>
<text x="91.4" y="238.2">11 THRU ALL, FAR SIDE</text>
<text x="174.2" y="238.2">11 THRU ALL, FAR SIDE</text>
<text x="88" y="244.6">0.1</text>
<text x="97.3" y="244.6">A</text>
<text x="103.6" y="244.6">B</text>
<text x="109.1" y="244.6">C</text>
<text x="170.8" y="244.6">0.1</text>
<text x="180.1" y="244.6">A</text>
<text x="186.4" y="244.6">B</text>
<text x="191.9" y="244.6">C</text>
<text x="187.8" y="267.9" transform="rotate(35 187.8 267.9)">8</text>
<text x="135.7" y="273.6">110° ±0.5°</text>
<text x="132.2" y="283.5">SECTION A-A</text>
</g>
<g font-size="4.2">
<text x="270.4" y="254.6">3.3547 (EN-AW 5083)</text>
<text x="271.8" y="270.8">Untreated/Uncoated</text>
</g>
<text font-size="4.1" x="21" y="293.7">SOLIDWORKS Educational Product. For Instructional Use Only.</text>
<g font-size="3.5">
<text x="359.2" y="160.9">-0.2</text>
<text x="359.2" y="164.3">-0.5</text>
<text x="373.3" y="165.5">+0.2</text>
<text x="270.4" y="250.1">MATERIAL</text>
<text x="270.4" y="266">SURFACE/HEAT/AFTER TREATMENT</text>
</g>
<g font-size="3.4">
<text x="270.4" y="240.2">DOCUMENT STATUS</text>
<text x="334.1" y="250">DRW NR</text>
<text x="393.7" y="250">REVISION</text>
<text x="334.1" y="261.1">TITLE</text>
<text x="359.8" y="277.9">SHEET</text>
<text x="380.9" y="277.9">SCALE</text>
<text x="270.4" y="285.7">ESTIMATED MASS: 0.17 KG</text>
</g>
<g font-size="2.2">
<text x="379.7" y="239.1">CREATED BY</text>
<text x="379.7" y="244.2">APPROVED BY</text>
<text x="379.7" y="241.6">CREATION DATE</text>
<text x="379.7" y="246.5">APPROVAL DATE --/--/----</text>
<text x="230.4" y="252.7">DIMENSIONS ARE IN MM</text>
<text x="230.4" y="255.4">INCL SURFACE/AFTER TREATMENT</text>
<text x="230.4" y="258">UNLESS OTHERWISE SPECIFIED</text>
<text x="230.4" y="260.7">DIM WITHOUT TOLERANCE ISO 2768mK</text>
<text x="230.4" y="263.3">GEOMETRIC TOLERANCES ISO 1101</text>
<text x="230.4" y="266">BREAK SHARP EDGES</text>
<text x="230.4" y="268.6">ROUGHNESS</text>
<text x="258" y="266">ISO 13715</text>
<text x="258" y="268.7">ISO 1302</text>
</g>
<g font-size="2.1">
<text x="398.4" y="239.1">VS</text>
<text x="398.4" y="244.2">--</text>
<text x="398.4" y="241.7">30-07-2025</text>
</g>
<g font-size="2">
<text x="230.4" y="271.3">PROPRIETARY AND CONFIDENTIAL</text>
<text x="230.4" y="273.5">THE INFORMATION CONTAINED IN THIS</text>
<text x="230.4" y="276.1">DRAWING IS THE SOLE PROPERTY OF</text>
<text x="230.4" y="278.6">NOBLEO TECHNOLOGY B.V.</text>
<text x="230.4" y="281.1">ANY REPRODUCTION WITHOUT THE</text>
<text x="230.4" y="283.6">WRITTEN PERMISSION OF NOBLEO</text>
<text x="230.4" y="286.2">TECHNOLOGY B.V. IS PROHIBITED.</text>
</g>
</svg>
